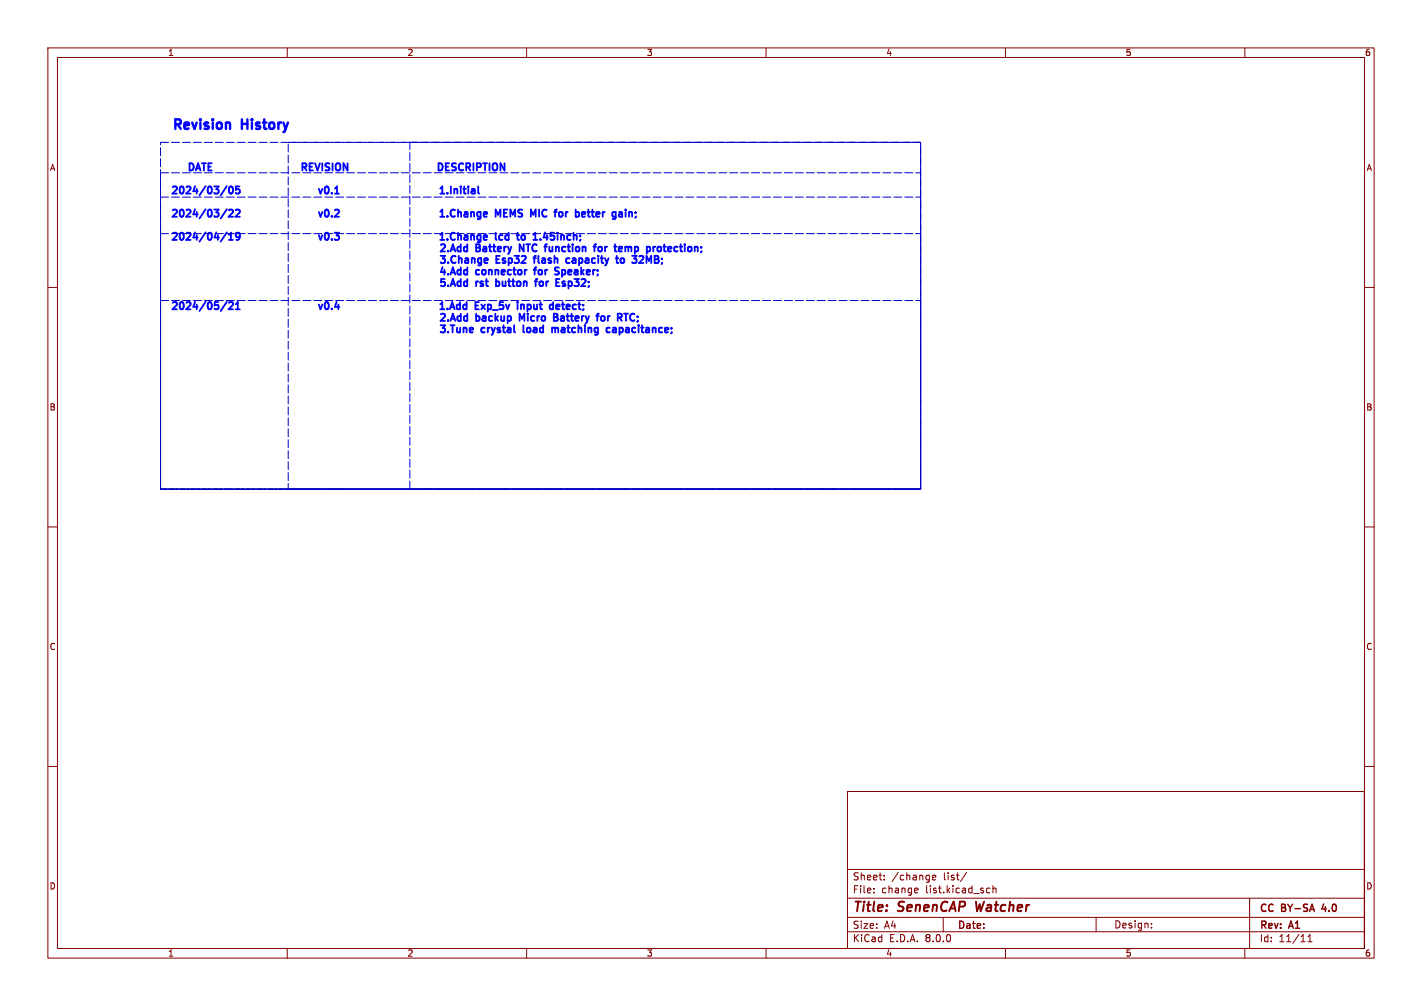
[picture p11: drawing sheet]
<svg xmlns="http://www.w3.org/2000/svg" width="297mm" height="210mm" viewBox="0 0 297 210" stroke-linecap="round" stroke-linejoin="round" font-family="sans-serif">
<g fill="none" stroke="#840000" stroke-width=".21">
<path d="M10 10h277v190h-277zM12 12h273v186h-273zM60 10v2M110 10v2M160 10v2M210 10v2M260 10v2M10 60h2M285 60h2M10 110h2M285 110h2M10 160h2"/>
<path d="M285 160h2M177 165.2h107.9v32.8h-107.9zM60 198v2M110 198v2M160 198v2M177 194.5h108M177 191.5h108M177 187.5h108M177 181.5h108M182.5 186.3v.1M182.5 185.5v.1M184.7 183.6v.1"/>
<path d="M184.7 182.8v.1M191.5 185.4l.2 .4-.7 .1M191.7 186.3l-.2 .1M194.7 183.2l.8-.1-.1-.3-.4-.1-.3 .2 .1 .7h.6M197 191.5v3M201.9 182.1l-1.3 2M206.3 185.4l.4 .1M206.7 186.3l-.4 .1M207.4 185.5l.2-.1 .4 .1v.9M207.4 184.9v1.5M210 198v2M228.9 191.5v2.9"/>
<path d="M240.5 193.6v.1M240.5 192.8v.1M260 198v2M261 187.5v4M261 191.5v6.5M273.2 196.6h.8M273.2 195.5l.4-.4v1.5"/>
</g>
<path d="M203.8 188.2l.3 2 .5-1.4" fill="none" stroke="#840000" stroke-width=".4"/>
<path d="M276.5 188.7l-.4 1.1h.9" fill="none" stroke="#840000" stroke-width=".3"/>
<g fill="none" stroke="#00f" stroke-width=".38">
<path d="M39.6 34.1a.76 .76 0 0 1 .9 .7 .76 .76 0 0 1-.9 .8zM41.4 34.1l-.5 1.5M47.4 38.8l-1.3 2M47.9 39.1l.3-.2a.8 .8 0 0 1 .5 .8 .8 .8 0 0 1-.5 .7l-.3-.1-.1-.5zM50 38.9h-.7l-.1 .7 .2-.1 .5 .1 .2 .2-.1 .5-.2 .1-.6-.1M63.2 34.9l.7-.1 .1-.2v-.4l-.8-.1v1.5M63.5 34.9l.5 .7M64.7 34.8h.5M65.4 34.1h-.7v1.5h.7M65.8 34.1l.5 1.5 .5-1.5M66.6 39.4l.4 1 .3-1M67.3 34.1v1.5"/>
<path d="M68 39.1l.2-.2a.8 .8 0 0 1 .5 .8 .8 .8 0 0 1-.5 .7l-.2-.1-.2-.5zM68.8 34.2l-.6-.1-.2 .1v.5l.7 .2 .1 .4-.3 .3-.5-.1M69.5 34.1v1.5M70 39.3l.4-.4v1.5M70.3 34.2l.2-.1a.5 .5 0 0 1 .6 .5v.5a.5 .5 0 0 1-.5 .5 .5 .5 0 0 1-.5-.5v-.5zM72.6 34.1v1.5l-.9-1.5v1.5M91.6 34.1a.76 .76 0 0 1 .9 .7 .76 .76 0 0 1-.9 .8zM92 39.3l.4-.4v1.5M93.1 34.8h.5M93.8 34.1h-.7v1.5h.7M94.2 38.9v1.5M94.9 39.4v1"/>
<path d="M94.9 39.6l.2-.2 .4 .1v.9M95.2 34.2l-.5-.1-.2 .1v.5l.6 .2 .1 .4-.2 .3-.6-.1M96.2 38.9v.2M96.2 39.4v1M96.7 34.2a.71 .71 0 0 0-1 .5 .71 .71 0 0 0 .8 .9l.2-.2M96.7 39.4h.6M97 38.9v1.3l.3 .2M97.4 34.9l.7-.1 .1-.2v-.4l-.8-.1v1.5M97.7 34.9l.5 .7M97.8 38.9v.2M97.8 39.4v1M98.5 39.5h.6l.1 .9"/>
<path d="M98.9 34.1v1.5M99.2 39.8h-.5l-.2 .3 .2 .3 .5-.1M99.6 34.9l.7-.1 .2-.2-.1-.4-.8-.1v1.5M99.9 38.9v1.3l.2 .2M100.9 34.1h.8M101.3 34.1v1.5M102.2 34.1v1.5M103.1 34.2l.1-.1a.5 .5 0 0 1 .7 .5v.5a.5 .5 0 0 1-.5 .5 .5 .5 0 0 1-.5-.5v-.5zM105.4 34.1v1.5l-.9-1.5v1.5M47.4 43.7l-1.3 1.9M47.4 48.5l-1.3 1.9M47.8 43.9l.6-.2 .3 .5-1 1h1"/>
<path d="M47.8 50.1h.9M47.8 49l.4-.4v1.5M49.2 43.9l.6-.2 .3 .5-.9 1h.9M50.1 49.2l-.3 .3h-.3l-.3-.3 .2-.6h.4l.2 .1a.99 .99 0 0 1-.3 1.4h-.3M66.6 44.2l.4 1 .3-1M66.6 49.1l.4 1 .3-1M68 43.8l.2-.1a.8 .8 0 0 1 .5 .8 .8 .8 0 0 1-.5 .7 1 1 0 0 1-.2-1.4zM68 48.6h.2a.8 .8 0 0 1 .5 .7 .8 .8 0 0 1-.5 .8 1 1 0 0 1-.2-1.5zM69.3 40.3v.1M69.3 45.1v.1M69.3 49.9v.2M69.9 48.6h.9l-.5 .5 .4 .2v.6l-.2 .2-.6-.2"/>
<path d="M70 40.4h.8M70 43.9l.5-.2 .3 .5-.9 1h.9M92 40.4h.8M92 44.2l.4-.5v1.5M92 49l.4-.4v1.5M92 45.2h.8M92 50.1h.8M92 53.4h1l-.5 .6 .4 .1v.7l-.2 .1-.7-.1M92.1 51.1l.6-.1 .3 .4-1 1.1h1M92.5 55.8l-.4 1h.9M92.8 56.3v1M92.9 58.2h-.7l-.1 .8 .2-.2 .5 .1 .2 .2-.1 .5-.2 .1-.6-.1"/>
<path d="M93.5 40.3v.1M93.5 45.1v.1M93.5 49.9v.2M93.6 52.3v.2M93.6 57.2v.1M93.6 54.8v.1M93.6 59.6v.1M94.1 52.5l.5-1.5 .5 1.5M94.1 57.3l.5-1.5 .5 1.5M94.1 59.7l.5-1.5 .5 1.5M94.2 52.1h.8M94.2 56.9h.8"/>
<path d="M94.2 59.3h.8M95 43.9a.71 .71 0 0 0-1 .5 .71 .71 0 0 0 .7 .8l.3-.1M95 48.7a.71 .71 0 0 0-1 .5 .71 .71 0 0 0 .7 .9l.3-.2M95.2 53.6a.71 .71 0 0 0-1 .5 .71 .71 0 0 0 .7 .8l.3-.1M95.7 43.7v1.5M95.7 48.6v1.5M95.7 44.4l.2-.2 .3 .1 .1 .9M95.7 49.2l.2-.1h.3l.1 1M95.8 53.4v1.5M95.8 54.1l.2-.2 .4 .1 .1 .9M96.2 51.6l-.4-.1-.3 .3 .2 .6h.5M96.2 56.4l-.4-.1-.3 .3 .2 .7h.5"/>
<path d="M96.2 58.8l-.4-.1-.3 .3 .2 .7h.5M96.2 51v1.5M96.2 55.8v1.5M96.2 58.2v1.5M97 44.3h.6l.1 .9M97 49.1h.6l.1 1M97.2 54h.5l.1 .9M97.6 51.6l-.4-.1-.3 .3 .1 .6h.6M97.6 51v1.5M97.6 55.8v1.5M97.6 58.2v1.5M97.6 56.4l-.4-.1-.3 .3 .1 .7h.6"/>
<path d="M97.6 58.8l-.4-.1-.3 .3 .1 .7h.6M97.7 44.6l-.5 .1-.2 .2 .2 .3h.5M97.7 49.4l-.5 .1-.2 .2 .2 .4 .5-.1M97.8 54.3h-.5l-.2 .3 .2 .3 .5-.1M98.4 44.4l.2-.2 .4 .1v.9M98.4 44.2v1M98.4 49.1v1M98.4 49.2l.2-.1h.4v1M98.5 54.1l.2-.2 .4 .1 .1 .9M98.5 53.9v1M99.5 51h.5l.2 .3-.2 .4 .2 .1 .1 .4-.3 .3h-.5zM99.5 58.7v1"/>
<path d="M99.5 51.7h.5M99.9 58.7l-.4 .3M100.1 56.4l-.4-.1-.3 .3 .1 .7h.6M100.4 49.1v1.2l-.3 .3-.4-.1M100.4 44.3l-.4-.1-.3 .3 .1 .7h.6M100.4 44.2v1.3l-.3 .2h-.4M100.4 49.1h-.4l-.3 .3 .1 .6h.6M100.5 54l-.4-.1-.3 .3 .2 .6h.5M100.5 53.9v1.2l-.3 .3-.3-.1M100.7 56.5l.3-.2 .4 .2 .1 .5-.2 .3h-.3l-.3-.1zM100.9 58.8l-.4-.1-.2 .3 .1 .2 .5 .1v.4h-.6M101 51.6h.5l.1 .9"/>
<path d="M101 49.6l.7-.2v-.3h-.5l-.2 .2 .1 .7h.6M101 44.7l.7-.1v-.3l-.5-.1-.2 .3 .1 .7h.6M101.2 54.4l.7-.1-.1-.3-.4-.1-.2 .2v.7h.6M101.4 58.7h.6M101.6 51.8l-.5 .1-.2 .2 .2 .4 .5-.1M101.6 58.2v1.3l.4 .2M102.1 51.5h.6M102.1 56.5l.2-.2 .4 .1v.9M102.1 56.3v1M102.3 51v1.3l.4 .2M103 51.5h.5M103.2 51v1.3l.3 .2"/>
<path d="M103.5 56.5l.2-.2 .3 .1 .1 .9M103.5 56.3v1M103.5 45.2v-1.5l.5 1.1 .5-1.1v1.5M103.5 48.6v1.3l.2 .2M103.6 58.8l.4-.1 .3 .3-.1 .7h-.6M103.6 58.2v1.5M103.7 54.1h.5M104 52l.7-.2-.1-.2-.4-.1-.2 .2v.7h.6M104.4 53.4h-.7v1.5h.7M104.7 56.8l.8-.1-.1-.3-.4-.1-.3 .2 .1 .8h.6M105 49.1h-.5l-.3 .3 .2 .6h.6M105 58.7v1h.4l.2-.1"/>
<path d="M105.2 44.5h.5M105.3 51.5v1M105.5 54l-.3-.1-.2 .2v.2l.5 .2v.3h-.5M105.6 58.7v1M105.7 51.5l-.4 .3M106 43.7h-.8v1.5h.8M106.1 51.5l.4 1M106.1 58.7h.6M106.2 49.1h-.4l-.3 .3 .2 .6h.5M106.2 48.6v1.5M106.2 53.9v1.5M106.2 54l.5-.1 .3 .3-.2 .6h-.6"/>
<path d="M106.3 58.2v1.3l.4 .2M106.5 52.5l-.4 .5M106.6 45.2v-1.5l.5 1.1 .5-1.1v1.5M106.7 56.4l-.4-.1-.3 .3 .2 .7h.5M106.8 51.5l-.3 1M107 58.7h.5M107.2 56.3h.5M107.2 58.2v1.3l.3 .2M107.4 55.8v1.3l.3 .2M107.5 53.4h.9l-.5 .6 .4 .1v.7l-.2 .1-.6-.1M107.9 49.1h.6M108 58.9l.2-.2 .5 .2v.6l-.1 .2h-.4l-.2-.1z"/>
<path d="M108.1 48.6v1.3l.4 .2M108.2 56.5l.3-.2 .4 .2 .1 .5-.2 .3h-.3l-.3-.1zM109 53.6l.5-.2 .3 .4-.9 1.1h.9M109 49.1h.4l.3 .3v.4l-.3 .3-.4-.1-.1-.2zM109.1 43.8l-.6-.1-.2 .2v.4l.7 .3 .1 .4-.3 .2h-.6M109.4 51v1.5l-.9-1.5v1.5M109.4 58.7v1M109.4 58.9l.2-.2 .4 .1v.9M109.6 56.3v1M109.9 51h.8M110 56.3l-.4 .3M110.3 51v1.5"/>
<path d="M110.9 45.2v-1.5l.5 1.1 .5-1.1v1.5M111.4 50.1h.8M111.4 49l.4-.4v1.5M111.4 53.9h.6M111.5 56.3h.5M111.7 58.7h.5M112 53.4l-.4 .2v1.3M112 55.8l-.3 .2v1.3M112.1 51.1a.71 .71 0 0 0-1 .5 .71 .71 0 0 0 .7 .9l.3-.2M112.2 58.2l-.3 .3v1.2M112.5 53.4v1.3l.2 .2M112.5 56.5l.2-.2 .5 .2v.5l-.1 .3h-.4l-.2-.1z"/>
<path d="M112.6 43.7v1.5M112.7 58.9l.3-.2 .4 .2 .1 .6-.2 .2h-.3l-.3-.1zM112.9 49.9v.2M113.2 54h.6l.1 .9M113.7 51.5h.5M113.9 48.5l-.4 1.1h1M113.9 56.3v1M113.9 54.3h-.5l-.2 .3 .2 .3 .5-.1M114.1 58.7v1M114.2 43.9a.71 .71 0 0 0-1 .5 .71 .71 0 0 0 .7 .8l.3-.1M114.2 49.1v1M114.2 51l-.3 .2v1.3"/>
<path d="M114.3 56.3l-.4 .3M114.5 58.7l-.4 .3M114.7 51.5l.1 .9 .4 .1 .2-.2M115.1 54l-.4-.1-.2 .2 .1 .2 .5 .2v.3h-.6M115.4 51.5v1M115.7 44.2h.6M115.7 48.6h-.7v.7l.2-.2 .5 .1 .1 .2-.1 .5-.2 .2-.5-.2M115.8 54.1l.2-.2 .4 .1 .1 .9M115.8 53.4v1.5M116.1 51.6l.2-.1 .4 .1v.9M116.1 51.5v1M116.2 59h.5"/>
<path d="M116.3 43.7l-.3 .3v1.2M116.5 48.6v.1M116.5 49.1v1M116.7 55.9l-.5-.1-.3 .3 .1 .4 .7 .3v.4l-.2 .1h-.6M116.9 58.2h-.7v1.5h.7M117.2 49.1v1M117.2 49.1v.1M117.2 44.2l-.3 .1-.2 .2 .1 .6 .4 .1M117.4 56.3v1.5M117.4 56.4l.4-.1 .3 .3-.1 .7h-.6M118 58.8l-.3-.1-.2 .3v.2l.5 .1v.4h-.5M118.1 51.6l-.4-.1-.3 .3 .1 .6h.6"/>
<path d="M118.5 51.5h.6M118.7 56.8l.7-.1-.1-.3-.4-.1-.2 .2v.8h.6M118.7 51v1.3l.4 .2M118.7 58.7v1.5M118.7 58.8l.5-.1 .3 .3-.2 .7h-.6M119 54l-.5-.1-.3 .3 .2 .6h.6M119.6 51.5v1M119.6 54h.6v.9M120 58.2h.9l-.5 .6 .4 .2v.6l-.2 .1-.6-.1M120 56.4h.6l.1 .9M120.2 54.3h-.5l-.2 .3 .2 .3 .5-.1M120.4 51.6l.3-.1 .3 .3v.4l-.3 .3-.3-.1-.2-.2z"/>
<path d="M120.7 56.7l-.5 .1-.2 .2 .2 .3h.5M121 54l.4-.1 .3 .3-.2 .6h-.5M121 53.9v1.5M121.4 55.8v1.5M121.5 58.4l.5-.2 .3 .5-.9 1h.9M121.5 56.8l.5 .5M121.7 51.6l.2-.1 .3 .1 .1 .9M121.7 51.5v1M122 56.3l-.6 .6M122.3 54h.6l.1 .9M122.5 56.8l.7-.1v-.3l-.5-.1-.2 .2 .1 .8h.6M123 54.3h-.5l-.3 .3 .3 .3 .5-.1"/>
<path d="M123 58.8v.2M123 59.7l-.1 .3M123.9 56.3v1M124 51.5h.5M124.2 51.2v1.3M124.3 54l-.4-.1-.3 .3 .1 .6h.6M124.3 56.3l-.4 .3M124.8 56.4v.1M124.9 57.3l-.2 .2M125 53.4v.2M125 53.9v1M125 51.6l.2-.1 .5 .1v.6l-.1 .2-.4 .1-.2-.2z"/>
<path d="M125.5 53.9h.5M125.7 53.4v1.3l.3 .2M126.4 53.9l.3 1M126.4 51.5v1M126.7 54.9l-.3 .5M126.8 51.5l-.4 .3M127.1 53.9l-.4 1M127.9 45l.3 .2h.4M128.2 51.5h.6M128.5 51v1.3l.3 .2M128.6 44.3l-.4-.1-.3 .3M128.6 44.2v1.3l-.3 .2h-.3"/>
<path d="M128.6 53.9h.6M128.8 53.4v1.3l.4 .2M129.2 52l.8-.2-.1-.2-.4-.1-.3 .2 .1 .7h.6M129.7 54.1l.2-.2 .4 .2 .1 .5-.2 .2-.3 .1-.2-.1zM129.7 44.2l-.4 .1M129.8 44.7h-.3l-.3 .2 .1 .3h.5M130.6 51.6l.4-.1 .2 .2M130.6 51.5v1M131.2 51.7v.8M131.5 51.5l-.3 .2M138.5 51.5h.6M138.7 51v1.3l.4 .2"/>
<path d="M139.6 51.6v.8M140.2 51.8l-.7 .2M47.4 63l-1.3 1.9M47.8 63.2l.6-.1 .3 .4-1 1.1h1M49.2 64.6h.9M49.2 63.5l.5-.4v1.5M66.6 63.6l.4 1 .3-1M68 63.1h.2a.8 .8 0 0 1 .5 .7 .8 .8 0 0 1-.5 .8 1 1 0 0 1-.2-1.5zM69.3 64.4v.2M70.3 63l-.3 1.1h.9M70.7 63.6v1M92 63.5l.4-.4v1.5"/>
<path d="M92 64.6h.8M92 67.9h1l-.5 .6 .4 .1v.7l-.2 .1-.7-.1M92.1 65.6l.6-.1 .3 .4-1 1.1h1M93.5 64.4v.2M93.6 66.8v.2M93.6 69.3v.1M94 64.6l.5-1.5 .5 1.5M94.1 64.1h.7M94.1 67l.5-1.5 .5 1.5M94.1 67.9h.9M94.2 66.6h.8M94.5 67.9v1.5"/>
<path d="M95.5 68.4v.9l.4 .1 .2-.1M96.1 63.6h-.4l-.3 .3 .1 .6h.6M96.1 63.1v1.5M96.1 68.4v1M96.2 66.1l-.4-.1-.3 .3 .2 .6h.5M96.2 65.5v1.5M96.8 68.5l.2-.1 .4 .1 .1 .9M96.8 68.4v1M97.5 63.6h-.5l-.3 .3 .2 .6h.6M97.5 63.1v1.5M97.6 65.5v1.5M97.6 66.1l-.4-.1-.3 .3 .1 .6h.6"/>
<path d="M98.1 68.9l.7-.1-.1-.3-.4-.1-.2 .2 .1 .7h.5M99.3 63.8h.5M99.5 65.5v1.5M99.5 66.1l.4-.1 .3 .3-.2 .6h-.5M100 63.1h-.7v1.5h.7M100.5 63.6l.8 1M100.8 66.1h.6l.1 .9M101.2 68.5l-.4-.1-.3 .3 .2 .6h.5M101.3 63.6l-.8 1M101.5 66.3l-.5 .1-.3 .2 .3 .4 .5-.1M101.9 63.6v1.5M101.9 63.6h.4l.3 .3-.1 .6h-.6"/>
<path d="M101.9 68.4v1M102.3 68.4l-.4 .3M102.7 68.4l.3 1M102.8 66.1l-.4-.1-.3 .3 .1 .6h.6M102.9 64.7h1.1M103 69.4l-.3 .5M103.4 68.4l-.4 1M103.5 65.5v1.5M103.6 66.4l.4 .6M104 66l-.5 .6M104.5 68.5l-.4-.1-.2 .2 .1 .2 .5 .2v.3h-.6M104.7 66v.9l.4 .1 .2-.2"/>
<path d="M105 68.4h.5M105.1 63.1h-.7l-.1 .7 .2-.2 .5 .1 .2 .2-.1 .5-.2 .2-.6-.2M105.2 67.9v1.3l.3 .2M105.3 66v1M105.7 63.6l.3 1 .4-1M106 66.1l.5-.1 .2 .3-.1 .6h-.6M106 66v1.5M106 68.5h.6l.1 .9M106.7 68.8h-.5l-.2 .2 .2 .4 .5-.1M107.4 67.9v1.3l.2 .2M108.1 63.1v.1M108.1 63.6v1"/>
<path d="M108.5 67v-1.5l.5 1.1 .5-1.1v1.5M108.8 63.7l.2-.1h.4l.1 1M108.8 63.6v1M109.3 67.9v1.3l.2 .2M110.2 63.6h.4l.3 .3-.2 .6h-.5M110.2 63.6v1.5M110.2 68.5l.3-.1 .3 .3v.4l-.3 .3-.3-.1-.2-.2zM110.2 65.5v.1M110.2 66v1M111.5 68.5h.5l.1 .9M111.5 63.6l.1 .9 .4 .1 .2-.2M111.6 66.1l-.4-.1-.3 .3 .1 .6h.6"/>
<path d="M112.1 68.8h-.5l-.2 .2 .2 .4 .5-.1M112.2 63.6v1M112.2 66v1M112.7 63.6h.5M112.7 66l-.5 .3M112.9 63.1v1.3l.3 .2M113.2 66.1l.2-.1 .4 .1 .1 .6-.2 .2-.3 .1-.2-.2zM113.5 68.5l-.5-.1-.3 .3 .2 .6h.6M113.5 67.9v1.5M115.3 68.5l.4-.1 .3 .2M115.3 68.4v1M115.5 63.6h-.4l-.3 .3 .2 .6h.5"/>
<path d="M115.5 63.1v1.5M115.7 65.5h.5l.3 .3-.3 .4 .3 .1v.4l-.3 .3h-.5zM115.7 66.2h.5M116 68.6v.8M116 68.6l.2-.2 .3 .1 .1 .9M116.2 64.1l.7-.2-.1-.3h-.4l-.2 .2v.7h.6M117.2 66.1h.5l.1 .9M117.3 68.5h.6l.1 .9M117.8 66.3l-.5 .1-.2 .2 .2 .4 .5-.1M118 68.8h-.5l-.3 .2 .3 .4 .5-.1M118.3 66h.6M118.5 68.4h.5"/>
<path d="M118.5 65.5v1.3l.4 .2M118.7 67.9v1.3l.3 .2M119.2 66h.5M119.4 65.5v1.3l.3 .2M120.2 66.5l.7-.2-.1-.2-.4-.1-.2 .2v.7h.6M120.2 68.5l-.5-.1-.2 .3 .1 .6h.6M120.8 68.5l.2-.1 .4 .1 .1 .9M120.8 67.9v1.5M121.5 66v1M122 66l-.5 .3M122.2 67.9v.1M122.2 68.4v1"/>
<path d="M122.3 66l.4 1M122.7 67l-.4 .5M122.9 68.5l.2-.1 .4 .1v.9M122.9 68.4v1M123 66l-.3 1M124.5 66h.6M124.9 68.5l-.4-.1-.3 .3 .1 .6h.6M124.9 68.4v1.2l-.3 .3-.4-.1M125.1 65.5l-.4 .2v1.3M125.6 66.1l.2-.1 .4 .1 .1 .6-.1 .2-.4 .1-.2-.2zM127 66v1M127.4 68.5l-.4-.1-.3 .3 .1 .6h.6"/>
<path d="M127.4 66l-.4 .3M128 68.5h.6l.1 .9M128.7 68.8h-.5l-.2 .2 .2 .4 .5-.1M129 65.5v1.5M129.4 68.5l.4-.1 .3 .3-.1 .6h-.6M129.4 66.3l.5 .7M129.4 68.4v1.5M129.9 65.8l-.2 .4-.7 .1M130.7 68.5l.5-.1 .2 .2M130.7 65.5v1.5M131.4 68.8h-.5l-.2 .2 .2 .4 .5-.1M139.4 68.4l.2 .4-.7 .1"/>
<path d="M139.5 69.3l-.1 .1M140.2 68.5v.1M140.3 69.3l-.1 .3"/>
</g>
<path d="M33.5 36.1h158.8v66h-158.8zM33.5 29.7h158.8v72.4h-158.8zM60.2 29.7h132.1v72.4h-132.1zM85.6 29.7h106.7v72.4h-106.7zM33.5 41.1h158.8v61h-158.8zM33.5 48.8h158.8v53.3h-158.8zM33.5 62.7h158.8v39.4h-158.8z" fill="none" stroke="#0000c2" stroke-width=".21" stroke-dasharray="1.7 .6"/>
<g font-size="2.8" fill="#00f">
<text x="35.8" y="27.2">Revision</text>
<text x="50.8" y="27.2">History</text>
</g>
<g font-size="2.8" fill="#840000">
<text x="178" y="190.9">Title:</text>
<text x="187.7" y="190.9">SenenCAP</text>
<text x="204.6" y="190.9">Watcher</text>
</g>
<g font-size="2.1" fill="#00f">
<text x="41.5" y="35.8">DATE</text>
<text x="35.6" y="40.6">2024/03/05</text>
<text x="35.6" y="45.5">2024/03/22</text>
<text x="117.8" y="45.5">1.Change</text>
<text x="130.1" y="45.5">MEMS</text>
<text x="35.6" y="50.3">2024/04/19</text>
<text x="117.8" y="50.3">1.Change</text>
<text x="132" y="52.7">2.Add</text>
<text x="140.1" y="52.7">Battery</text>
<text x="132" y="55.1">3.Change</text>
<text x="35.6" y="64.8">2024/05/21</text>
<text x="117.8" y="64.8">1.Add</text>
<text x="125.9" y="64.8">Exp_5v</text>
<text x="132" y="67.2">2.Add</text>
<text x="132" y="69.6">3.Tune</text>
</g>
<g font-size="2.1" fill="#840000">
<text x="178" y="184">Sheet:</text>
<text x="186.2" y="184">/change</text>
<text x="197.1" y="184">list/</text>
<text x="178" y="186.7">File:</text>
<text x="184.1" y="186.7">change</text>
<text x="193.4" y="186.7">list.kicad_sch</text>
<text x="263" y="190.8">CC</text>
<text x="267.7" y="190.8">BY-SA</text>
<text x="276.8" y="190.8">4.0</text>
<text x="178" y="196.9">KiCad</text>
<text x="178" y="194.1">Size:</text>
<text x="184.7" y="194.1">A4</text>
<text x="185.7" y="196.9">E.D.A.</text>
<text x="193.3" y="196.9">8.0.0</text>
<text x="200" y="194.1">Date:</text>
<text x="232.6" y="194">Design:</text>
<text x="263" y="194.3">Rev:</text>
<text x="263" y="196.9">Id:</text>
<text x="267.1" y="196.9">11/11</text>
<text x="269.4" y="194.3">A1</text>
</g>
<g font-size="1.8" fill="#840000">
<text x="35" y="11.9">1</text>
<text x="85" y="11.9">2</text>
<text x="135" y="11.9">3</text>
<text x="185" y="11.9">4</text>
<text x="235" y="11.9">5</text>
<text x="285" y="11.9">6</text>
<text x="10.3" y="35.9">A</text>
<text x="285.3" y="35.9">A</text>
<text x="10.3" y="85.9">B</text>
<text x="285.3" y="85.9">B</text>
<text x="10.3" y="135.9">C</text>
<text x="285.3" y="135.9">C</text>
<text x="10.3" y="185.9">D</text>
<text x="285.3" y="185.9">D</text>
<text x="35" y="199.9">1</text>
<text x="85" y="199.9">2</text>
<text x="135" y="199.9">3</text>
<text x="185" y="199.9">4</text>
<text x="235" y="199.9">5</text>
<text x="285" y="199.9">6</text>
</g>
</svg>
